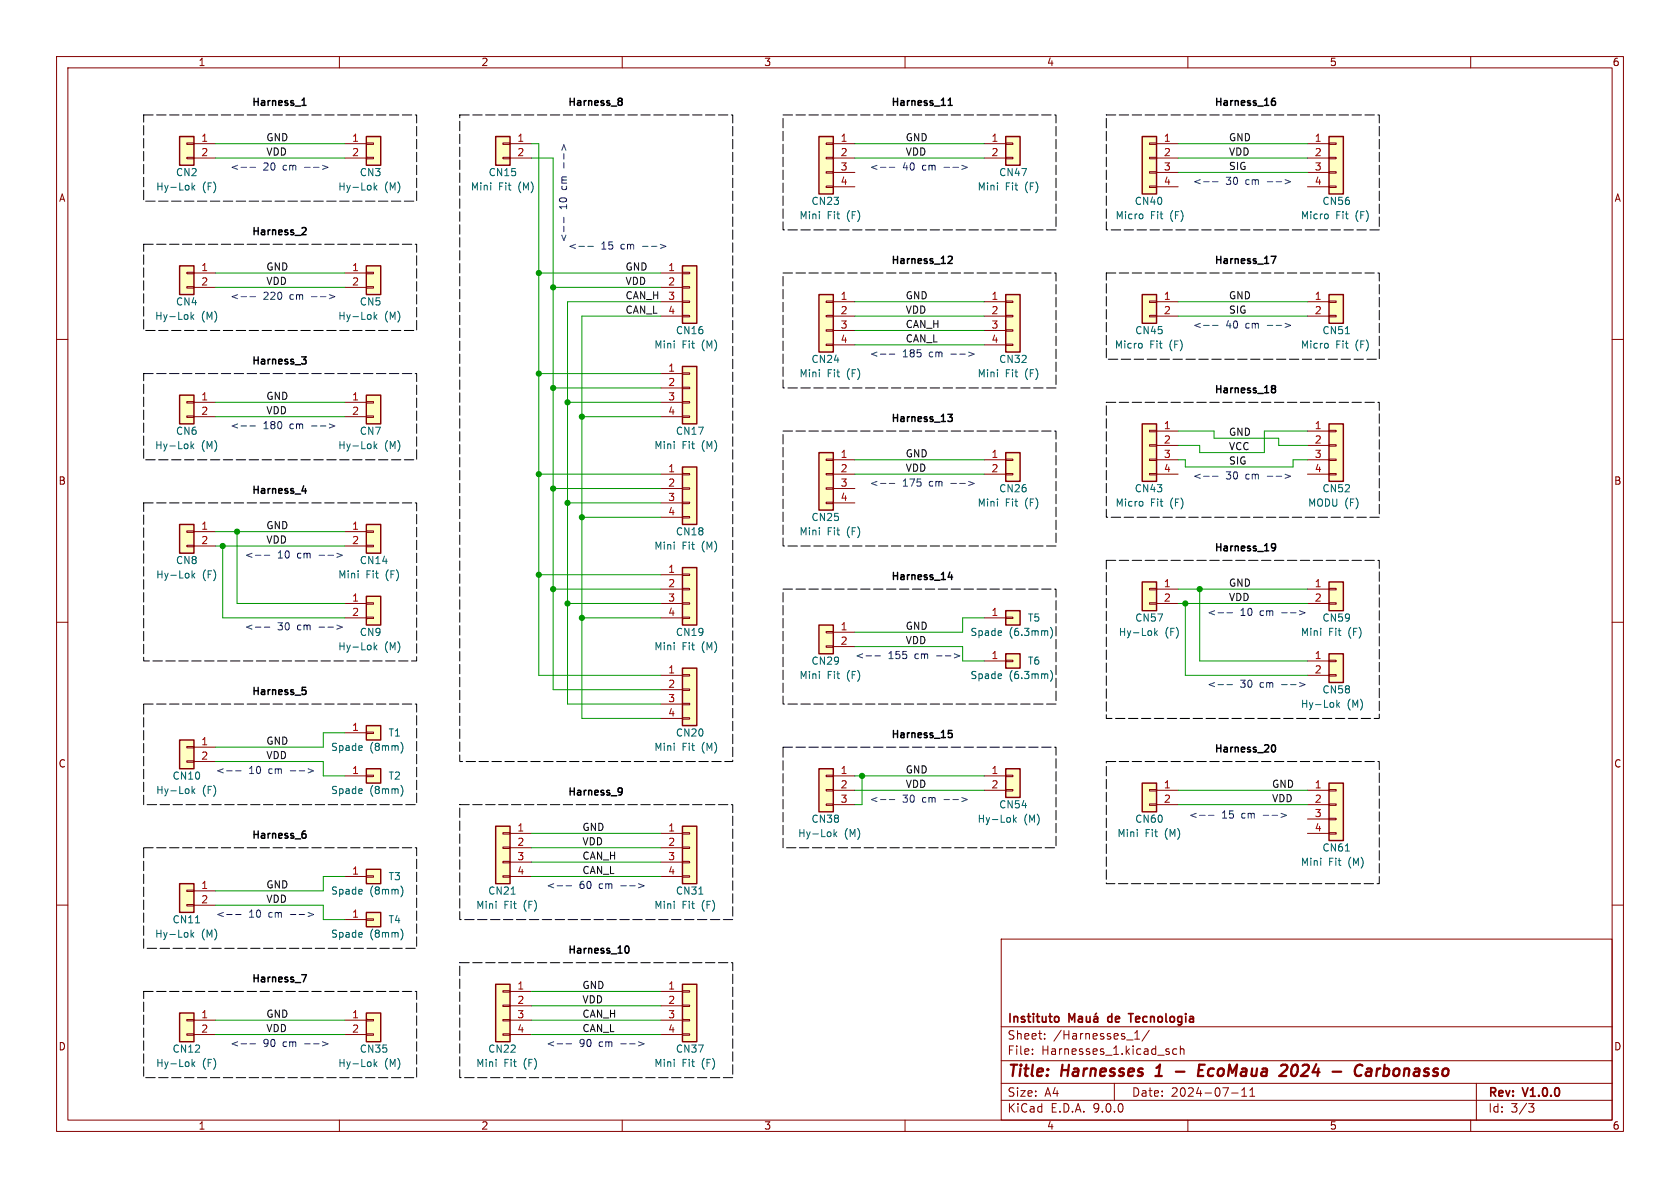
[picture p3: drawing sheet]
<svg xmlns="http://www.w3.org/2000/svg" width="297mm" height="210mm" viewBox="0 0 297 210" stroke-linecap="round" stroke-linejoin="round" font-family="sans-serif">
<g fill="none" stroke="#840000" stroke-width=".18">
<path d="M10 10h277v190h-277zM12 12h273v186h-273zM60 10v2M110 10v2M160 10v2M210 10v2M260 10v2M10 60h2M285 60h2M10 110h2M285 110h2M10 160h2"/>
<path d="M177 166h108v32h-108zM285 160h2M60 198v2M110 198v2M160 198v2M177 194.5h108M177 191.5h108M177 187.5h108M177 181.5h108M182.5 186.3v.1M182.5 185.5v.1M184.7 183.6v.1"/>
<path d="M184.7 182.8v.1M197 191.5v3M200.6 183.7h.9M200.6 182.6l.4-.4v1.5M203.2 182.1l-1.3 2M208 185.5l-.4-.1-.3 .3v.4l.2 .2h.5M208.7 185.5l.2-.1 .3 .1 .1 .9M208.7 184.9v1.5M210 198v2M217.7 193.2h1.2M219.5 193.8h.9M219.5 192.7l.5-.4v1.5"/>
<path d="M221 193.8h.8M221 192.7l.4-.4v1.5M260 198v2M261 191.5v6.5M270.2 195.1h1l-.5 .6 .4 .1 .1 .5-.3 .3h-.4"/>
</g>
<g fill="none" stroke="#840000" stroke-width=".4">
<path d="M204.3 190.2h1.1M204.8 188.5l-.4 .3M207.9 189.4h1.5M211.9 189.2h.7M213 188.2h-1l-.2 2h.9M227.5 188.4l.1 .2-.2 .5M228.9 188.2a1.41 1.41 0 0 0-.4 1.9l.3 .1M235.6 189.4h1.5M240.9 188.4a.8 .8 0 0 0-.9-.1 .8 .8 0 0 0-.5 .8M241.5 190.1l.2 .1 .7-.1M241.6 189l.2-.1 .6 .1-.1 1.2M242.5 189.4l-.9 .1"/>
<path d="M243.5 188.9l-.2 1.3M243.8 188.9l-.4 .4"/>
</g>
<path d="M186.7 179.7l.4 .1 .1 .2-.1 .5-.4 .2M190.7 179.8h.6v.9M192.1 179.7v.9l.4 .1 .2-.2M192.7 179.7v1M193.4 179.8h.6l.1 .9M193.8 179.1l-.2 .2M195.9 179.8v.7M199.5 179.2h.8M199.9 179.2v1.5M189 180.7v-1.5l.5 1.1 .5-1.1v1.5M191.3 180l-.5 .1a.29 .29 0 0 0-.2 .3 .29 .29 0 0 0 .2 .3l.5-.1M194.1 180l-.5 .1a.29 .29 0 0 0-.3 .3 .29 .29 0 0 0 .3 .3l.5-.1" fill="none" stroke="#840000" stroke-width=".3"/>
<path d="M120.6 174h2.6v10.2h-2.6z" fill="#ffffc2"/>
<path d="M120.6 174h2.6v10.2h-2.6z" fill="none" stroke="#840000" stroke-width=".25"/>
<path d="M116.8 175.3h3.8M116.8 177.8h3.8M120.6 175.1h1.3v.3h-1.3zM120.6 177.7h1.3v.2h-1.3zM116.8 180.3h3.8M116.8 182.9h3.8M120.6 180.2h1.3v.3h-1.3zM120.6 182.8h1.3v.2h-1.3z" fill="none" stroke="#840000" stroke-width=".18"/>
<path d="M144.8 110.5h2.5v5.1h-2.5z" fill="#ffffc2"/>
<path d="M144.8 110.5h2.5v5.1h-2.5z" fill="none" stroke="#840000" stroke-width=".25"/>
<path d="M146 111.6h1.3v.3h-1.3zM146 114.2h1.3v.2h-1.3zM147.3 111.8h3.8M147.3 114.3h3.8" fill="none" stroke="#840000" stroke-width=".18"/>
<path d="M64.8 153.7h2.5v2.5h-2.5z" fill="#ffffc2"/>
<path d="M64.8 153.7h2.5v2.5h-2.5z" fill="none" stroke="#840000" stroke-width=".25"/>
<path d="M61 154.9h3.8M64.8 154.8h1.2v.3h-1.2z" fill="none" stroke="#840000" stroke-width=".18"/>
<path d="M70.9 156.7a1.49 1.49 0 0 1 0 1.8" fill="none" stroke="#006464" stroke-width=".18"/>
<path d="M177.8 108h2.5v2.5h-2.5z" fill="#ffffc2"/>
<path d="M177.8 108h2.5v2.5h-2.5z" fill="none" stroke="#840000" stroke-width=".25"/>
<path d="M174 109.2h3.8M177.8 109.1h1.3v.2h-1.3z" fill="none" stroke="#840000" stroke-width=".18"/>
<path d="M185.7 110.9a1.46 1.46 0 0 1 0 1.9" fill="none" stroke="#006464" stroke-width=".18"/>
<path d="M31.7 156.2h2.6v5.1h-2.6z" fill="#ffffc2"/>
<path d="M31.7 156.2h2.6v5.1h-2.6z" fill="none" stroke="#840000" stroke-width=".25"/>
<path d="M33 157.4h1.3v.2h-1.3zM33 159.9h1.3v.2h-1.3zM34.3 157.5h3.8M34.3 160h3.8" fill="none" stroke="#840000" stroke-width=".18"/>
<path d="M33.8 164.4v1.3M33.9 165.2l.4 .5M34.3 164.8l-.5 .5M34.6 163.1h.7" fill="none" stroke="#006464" stroke-width=".18"/>
<path d="M234.9 74.9h2.6v10.2h-2.6z" fill="#ffffc2"/>
<path d="M234.9 74.9h2.6v10.2h-2.6z" fill="none" stroke="#840000" stroke-width=".25"/>
<path d="M231.1 76.2h3.8M231.1 78.7h3.8M234.9 76.1h1.3v.2h-1.3zM234.9 78.6h1.3v.3h-1.3zM231.1 81.3h3.8M231.1 83.8h3.8M234.9 81.2h1.3v.2h-1.3zM234.9 83.7h1.3v.2h-1.3z" fill="none" stroke="#840000" stroke-width=".18"/>
<path d="M201.9 74.9h2.6v10.2h-2.6z" fill="#ffffc2"/>
<path d="M201.9 74.9h2.6v10.2h-2.6z" fill="none" stroke="#840000" stroke-width=".25"/>
<path d="M203.2 76.1h1.3v.2h-1.3zM203.2 78.6h1.3v.3h-1.3zM204.5 76.2h3.8M204.5 78.7h3.8M203.2 81.2h1.3v.2h-1.3zM203.2 83.7h1.3v.2h-1.3zM204.5 81.3h3.8M204.5 83.8h3.8" fill="none" stroke="#840000" stroke-width=".18"/>
<path d="M202 88.8v.6" fill="none" stroke="#006464" stroke-width=".18"/>
<path d="M177.8 115.6h2.5v2.5h-2.5z" fill="#ffffc2"/>
<path d="M177.8 115.6h2.5v2.5h-2.5z" fill="none" stroke="#840000" stroke-width=".25"/>
<path d="M174 116.8h3.8M177.8 116.7h1.3v.3h-1.3z" fill="none" stroke="#840000" stroke-width=".18"/>
<path d="M185.7 118.5a1.46 1.46 0 0 1 0 1.9" fill="none" stroke="#006464" stroke-width=".18"/>
<path d="M87.6 146.1h2.6v10.1h-2.6z" fill="#ffffc2"/>
<path d="M87.6 146.1h2.6v10.1h-2.6z" fill="none" stroke="#840000" stroke-width=".25"/>
<path d="M88.9 147.2h1.3v.2h-1.3zM88.9 149.7h1.3v.3h-1.3zM88.9 152.3h1.3v.2h-1.3zM88.9 154.8h1.3v.3h-1.3zM90.2 147.3h3.8M90.2 149.9h3.8M90.2 152.4h3.8M90.2 154.9h3.8" fill="none" stroke="#840000" stroke-width=".18"/>
<path d="M90.4 158.1h.7" fill="none" stroke="#006464" stroke-width=".18"/>
<path d="M120.6 146.1h2.6v10.1h-2.6z" fill="#ffffc2"/>
<path d="M120.6 146.1h2.6v10.1h-2.6z" fill="none" stroke="#840000" stroke-width=".25"/>
<path d="M116.8 147.3h3.8M116.8 149.9h3.8M116.8 152.4h3.8M116.8 154.9h3.8M120.6 147.2h1.3v.2h-1.3zM120.6 149.7h1.3v.3h-1.3zM120.6 152.3h1.3v.2h-1.3zM120.6 154.8h1.3v.3h-1.3z" fill="none" stroke="#840000" stroke-width=".18"/>
<path d="M123.5 158.1h.8" fill="none" stroke="#006464" stroke-width=".18"/>
<path d="M234.9 102.9h2.6v5.1h-2.6z" fill="#ffffc2"/>
<path d="M234.9 102.9h2.6v5.1h-2.6z" fill="none" stroke="#840000" stroke-width=".25"/>
<path d="M231.1 104.1h3.8M231.1 106.7h3.8M234.9 104h1.3v.3h-1.3zM234.9 106.6h1.3v.2h-1.3z" fill="none" stroke="#840000" stroke-width=".18"/>
<path d="M120.6 82.6h2.6v10.1h-2.6z" fill="#ffffc2"/>
<path d="M120.6 82.6h2.6v10.1h-2.6z" fill="none" stroke="#840000" stroke-width=".25"/>
<path d="M116.8 83.8h3.8M116.8 86.4h3.8M116.8 88.9h3.8M116.8 91.4h3.8M120.6 83.7h1.3v.2h-1.3zM120.6 86.2h1.3v.3h-1.3zM120.6 88.8h1.3v.2h-1.3zM120.6 91.3h1.3v.3h-1.3z" fill="none" stroke="#840000" stroke-width=".18"/>
<path d="M64.8 24.1h2.5v5.1h-2.5z" fill="#ffffc2"/>
<path d="M64.8 24.1h2.5v5.1h-2.5z" fill="none" stroke="#840000" stroke-width=".25"/>
<path d="M61 25.4h3.8M61 27.9h3.8M64.8 25.3h1.2v.2h-1.2zM64.8 27.8h1.2v.3h-1.2z" fill="none" stroke="#840000" stroke-width=".18"/>
<path d="M66.2 32.3v1.3M66.3 33.1l.3 .5M66.6 32.8l-.4 .4" fill="none" stroke="#006464" stroke-width=".18"/>
<path d="M234.9 24.1h2.6v10.2h-2.6z" fill="#ffffc2"/>
<path d="M234.9 24.1h2.6v10.2h-2.6z" fill="none" stroke="#840000" stroke-width=".25"/>
<path d="M231.1 25.4h3.8M231.1 27.9h3.8M231.1 30.5h3.8M231.1 33h3.8M234.9 25.3h1.3v.2h-1.3zM234.9 27.8h1.3v.3h-1.3zM234.9 30.4h1.3v.2h-1.3zM234.9 32.9h1.3v.2h-1.3z" fill="none" stroke="#840000" stroke-width=".18"/>
<path d="M234.8 38v.6" fill="none" stroke="#006464" stroke-width=".18"/>
<path d="M120.6 118.1h2.6v10.2h-2.6z" fill="#ffffc2"/>
<path d="M120.6 118.1h2.6v10.2h-2.6z" fill="none" stroke="#840000" stroke-width=".25"/>
<path d="M116.8 119.4h3.8M120.6 119.3h1.3v.2h-1.3zM116.8 121.9h3.8M116.8 124.5h3.8M116.8 127h3.8M120.6 121.8h1.3v.2h-1.3zM120.6 124.3h1.3v.3h-1.3zM120.6 126.9h1.3v.2h-1.3z" fill="none" stroke="#840000" stroke-width=".18"/>
<path d="M64.8 69.9h2.5v5h-2.5z" fill="#ffffc2"/>
<path d="M64.8 69.9h2.5v5h-2.5z" fill="none" stroke="#840000" stroke-width=".25"/>
<path d="M61 71.1h3.8M61 73.7h3.8M64.8 71h1.2v.2h-1.2zM64.8 73.5h1.2v.3h-1.2z" fill="none" stroke="#840000" stroke-width=".18"/>
<path d="M66.2 78v1.3M66.3 78.8l.3 .5M66.6 78.5l-.4 .5" fill="none" stroke="#006464" stroke-width=".18"/>
<path d="M64.8 105.4h2.5v5.1h-2.5z" fill="#ffffc2"/>
<path d="M64.8 105.4h2.5v5.1h-2.5z" fill="none" stroke="#840000" stroke-width=".25"/>
<path d="M61 106.7h3.8M61 109.2h3.8M64.8 106.6h1.2v.2h-1.2zM64.8 109.1h1.2v.2h-1.2z" fill="none" stroke="#840000" stroke-width=".18"/>
<path d="M66.2 113.6v1.3M66.3 114.4l.3 .5M66.6 114l-.4 .5" fill="none" stroke="#006464" stroke-width=".18"/>
<path d="M64.8 92.7h2.5v5.1h-2.5z" fill="#ffffc2"/>
<path d="M64.8 92.7h2.5v5.1h-2.5z" fill="none" stroke="#840000" stroke-width=".25"/>
<path d="M61 94h3.8M61 96.5h3.8M64.8 93.9h1.2v.2h-1.2zM64.8 96.4h1.2v.2h-1.2z" fill="none" stroke="#840000" stroke-width=".18"/>
<path d="M177.8 80h2.5v5.1h-2.5z" fill="#ffffc2"/>
<path d="M177.8 80h2.5v5.1h-2.5z" fill="none" stroke="#840000" stroke-width=".25"/>
<path d="M174 81.3h3.8M174 83.8h3.8M177.8 81.2h1.3v.2h-1.3zM177.8 83.7h1.3v.2h-1.3z" fill="none" stroke="#840000" stroke-width=".18"/>
<path d="M177.8 135.9h2.5v5.1h-2.5z" fill="#ffffc2"/>
<path d="M177.8 135.9h2.5v5.1h-2.5z" fill="none" stroke="#840000" stroke-width=".25"/>
<path d="M174 137.2h3.8M174 139.7h3.8M177.8 137h1.3v.3h-1.3zM177.8 139.6h1.3v.2h-1.3z" fill="none" stroke="#840000" stroke-width=".18"/>
<path d="M179.2 144.1v1.3M179.3 144.9l.4 .5M179.7 144.5l-.5 .5" fill="none" stroke="#006464" stroke-width=".18"/>
<path d="M64.8 161.3h2.5v2.5h-2.5z" fill="#ffffc2"/>
<path d="M64.8 161.3h2.5v2.5h-2.5z" fill="none" stroke="#840000" stroke-width=".25"/>
<path d="M61 162.6h3.8M64.8 162.4h1.2v.3h-1.2z" fill="none" stroke="#840000" stroke-width=".18"/>
<path d="M70.9 164.3a1.49 1.49 0 0 1 0 1.8" fill="none" stroke="#006464" stroke-width=".18"/>
<path d="M64.8 47h2.5v5.1h-2.5z" fill="#ffffc2"/>
<path d="M64.8 47h2.5v5.1h-2.5z" fill="none" stroke="#840000" stroke-width=".25"/>
<path d="M61 48.3h3.8M61 50.8h3.8M64.8 48.1h1.2v.3h-1.2zM64.8 50.7h1.2v.2h-1.2z" fill="none" stroke="#840000" stroke-width=".18"/>
<path d="M66.2 55.2v1.3M66.3 56l.3 .5M66.6 55.6l-.4 .5" fill="none" stroke="#006464" stroke-width=".18"/>
<path d="M31.7 47h2.6v5.1h-2.6z" fill="#ffffc2"/>
<path d="M31.7 47h2.6v5.1h-2.6z" fill="none" stroke="#840000" stroke-width=".25"/>
<path d="M33 48.1h1.3v.3h-1.3zM33 50.7h1.3v.2h-1.3zM34.3 48.3h3.8M34.3 50.8h3.8" fill="none" stroke="#840000" stroke-width=".18"/>
<path d="M33.8 55.2v1.3M33.9 56l.4 .5M34.3 55.6l-.5 .5" fill="none" stroke="#006464" stroke-width=".18"/>
<path d="M31.7 24.1h2.6v5.1h-2.6z" fill="#ffffc2"/>
<path d="M31.7 24.1h2.6v5.1h-2.6z" fill="none" stroke="#840000" stroke-width=".25"/>
<path d="M33 25.3h1.3v.2h-1.3zM33 27.8h1.3v.3h-1.3zM34.3 25.4h3.8M34.3 27.9h3.8" fill="none" stroke="#840000" stroke-width=".18"/>
<path d="M34 32.3v1.3M34.1 33.1l.3 .5M34.4 32.8l-.4 .4" fill="none" stroke="#006464" stroke-width=".18"/>
<path d="M31.7 92.7h2.6v5.1h-2.6z" fill="#ffffc2"/>
<path d="M31.7 92.7h2.6v5.1h-2.6z" fill="none" stroke="#840000" stroke-width=".25"/>
<path d="M33 93.9h1.3v.2h-1.3zM33 96.4h1.3v.2h-1.3zM34.3 94h3.8M34.3 96.5h3.8" fill="none" stroke="#840000" stroke-width=".18"/>
<path d="M34 100.9v1.3M34.1 101.7l.3 .5M34.4 101.3l-.4 .5" fill="none" stroke="#006464" stroke-width=".18"/>
<path d="M144.8 135.9h2.5v7.6h-2.5z" fill="#ffffc2"/>
<path d="M144.8 135.9h2.5v7.6h-2.5z" fill="none" stroke="#840000" stroke-width=".25"/>
<path d="M146 137h1.3v.3h-1.3zM146 139.6h1.3v.2h-1.3zM147.3 137.2h3.8M147.3 139.7h3.8M146 142.1h1.3v.3h-1.3zM147.3 142.2h3.8" fill="none" stroke="#840000" stroke-width=".18"/>
<path d="M147.5 146.6v1.3M147.6 147.4l.3 .5M147.9 147.1l-.4 .4" fill="none" stroke="#006464" stroke-width=".18"/>
<path d="M120.6 100.3h2.6v10.2h-2.6z" fill="#ffffc2"/>
<path d="M120.6 100.3h2.6v10.2h-2.6z" fill="none" stroke="#840000" stroke-width=".25"/>
<path d="M116.8 101.6h3.8M116.8 104.1h3.8M116.8 106.7h3.8M116.8 109.2h3.8M120.6 101.5h1.3v.2h-1.3zM120.6 104h1.3v.3h-1.3zM120.6 106.6h1.3v.2h-1.3zM120.6 109.1h1.3v.2h-1.3z" fill="none" stroke="#840000" stroke-width=".18"/>
<path d="M31.7 130.8h2.6v5.1h-2.6z" fill="#ffffc2"/>
<path d="M31.7 130.8h2.6v5.1h-2.6z" fill="none" stroke="#840000" stroke-width=".25"/>
<path d="M33 132h1.3v.2h-1.3zM33 134.5h1.3v.2h-1.3zM34.3 132.1h3.8M34.3 134.6h3.8" fill="none" stroke="#840000" stroke-width=".18"/>
<path d="M34 139v1.3M34.1 139.8l.3 .5M34.4 139.4l-.4 .5" fill="none" stroke="#006464" stroke-width=".18"/>
<path d="M31.7 69.9h2.6v5h-2.6z" fill="#ffffc2"/>
<path d="M31.7 69.9h2.6v5h-2.6z" fill="none" stroke="#840000" stroke-width=".25"/>
<path d="M33 71h1.3v.2h-1.3zM33 73.5h1.3v.3h-1.3zM34.3 71.1h3.8M34.3 73.7h3.8" fill="none" stroke="#840000" stroke-width=".18"/>
<path d="M33.8 78v1.3M33.9 78.8l.4 .5M34.3 78.5l-.5 .5" fill="none" stroke="#006464" stroke-width=".18"/>
<path d="M201.9 102.9h2.6v5.1h-2.6z" fill="#ffffc2"/>
<path d="M201.9 102.9h2.6v5.1h-2.6z" fill="none" stroke="#840000" stroke-width=".25"/>
<path d="M203.2 104h1.3v.3h-1.3zM203.2 106.6h1.3v.2h-1.3zM204.5 104.1h3.8M204.5 106.7h3.8" fill="none" stroke="#840000" stroke-width=".18"/>
<path d="M204.1 111.1v1.2M204.3 111.9l.3 .4M204.6 111.5l-.5 .5" fill="none" stroke="#006464" stroke-width=".18"/>
<path d="M64.8 135.9h2.5v2.5h-2.5z" fill="#ffffc2"/>
<path d="M64.8 135.9h2.5v2.5h-2.5z" fill="none" stroke="#840000" stroke-width=".25"/>
<path d="M61 137.2h3.8M64.8 137h1.2v.3h-1.2z" fill="none" stroke="#840000" stroke-width=".18"/>
<path d="M70.9 138.9a1.49 1.49 0 0 1 0 1.8" fill="none" stroke="#006464" stroke-width=".18"/>
<path d="M120.6 64.8h2.6v10.1h-2.6z" fill="#ffffc2"/>
<path d="M120.6 64.8h2.6v10.1h-2.6z" fill="none" stroke="#840000" stroke-width=".25"/>
<path d="M116.8 66h3.8M116.8 68.6h3.8M116.8 71.1h3.8M116.8 73.7h3.8M120.6 65.9h1.3v.3h-1.3zM120.6 68.5h1.3v.2h-1.3zM120.6 71h1.3v.2h-1.3zM120.6 73.5h1.3v.3h-1.3z" fill="none" stroke="#840000" stroke-width=".18"/>
<path d="M64.8 128.3h2.5v2.5h-2.5z" fill="#ffffc2"/>
<path d="M64.8 128.3h2.5v2.5h-2.5z" fill="none" stroke="#840000" stroke-width=".25"/>
<path d="M61 129.5h3.8M64.8 129.4h1.2v.3h-1.2z" fill="none" stroke="#840000" stroke-width=".18"/>
<path d="M70.9 131.3a1.49 1.49 0 0 1 0 1.8" fill="none" stroke="#006464" stroke-width=".18"/>
<path d="M201.9 138.4h2.6v5.1h-2.6z" fill="#ffffc2"/>
<path d="M201.9 138.4h2.6v5.1h-2.6z" fill="none" stroke="#840000" stroke-width=".25"/>
<path d="M203.2 139.6h1.3v.2h-1.3zM204.5 139.7h3.8M203.2 142.1h1.3v.3h-1.3zM204.5 142.2h3.8" fill="none" stroke="#840000" stroke-width=".18"/>
<path d="M64.8 179.1h2.5v5.1h-2.5z" fill="#ffffc2"/>
<path d="M64.8 179.1h2.5v5.1h-2.5z" fill="none" stroke="#840000" stroke-width=".25"/>
<path d="M61 180.3h3.8M61 182.9h3.8M64.8 180.2h1.2v.3h-1.2zM64.8 182.8h1.2v.2h-1.2z" fill="none" stroke="#840000" stroke-width=".18"/>
<path d="M66.2 187.3v1.2M66.3 188.1l.3 .4M66.6 187.7l-.4 .5" fill="none" stroke="#006464" stroke-width=".18"/>
<path d="M31.7 179.1h2.6v5.1h-2.6z" fill="#ffffc2"/>
<path d="M31.7 179.1h2.6v5.1h-2.6z" fill="none" stroke="#840000" stroke-width=".25"/>
<path d="M33 180.2h1.3v.3h-1.3zM33 182.8h1.3v.2h-1.3zM34.3 180.3h3.8M34.3 182.9h3.8" fill="none" stroke="#840000" stroke-width=".18"/>
<path d="M34 187.3v1.2M34.1 188.1l.3 .4M34.4 187.7l-.4 .5" fill="none" stroke="#006464" stroke-width=".18"/>
<path d="M234.9 115.6h2.6v5.1h-2.6z" fill="#ffffc2"/>
<path d="M234.9 115.6h2.6v5.1h-2.6z" fill="none" stroke="#840000" stroke-width=".25"/>
<path d="M231.1 116.8h3.8M231.1 119.4h3.8M234.9 116.7h1.3v.3h-1.3zM234.9 119.3h1.3v.2h-1.3z" fill="none" stroke="#840000" stroke-width=".18"/>
<path d="M236.3 123.8v1.2M236.5 124.6l.3 .4M236.8 124.2l-.5 .5" fill="none" stroke="#006464" stroke-width=".18"/>
<path d="M87.6 24.1h2.6v5.1h-2.6z" fill="#ffffc2"/>
<path d="M87.6 24.1h2.6v5.1h-2.6z" fill="none" stroke="#840000" stroke-width=".25"/>
<path d="M88.9 25.3h1.3v.2h-1.3zM88.9 27.8h1.3v.3h-1.3zM90.2 25.4h3.8M90.2 27.9h3.8" fill="none" stroke="#840000" stroke-width=".18"/>
<path d="M234.9 138.4h2.6v10.2h-2.6z" fill="#ffffc2"/>
<path d="M234.9 138.4h2.6v10.2h-2.6z" fill="none" stroke="#840000" stroke-width=".25"/>
<path d="M231.1 139.7h3.8M234.9 139.6h1.3v.2h-1.3zM231.1 142.2h3.8M231.1 144.8h3.8M231.1 147.3h3.8M234.9 142.1h1.3v.3h-1.3zM234.9 144.7h1.3v.2h-1.3zM234.9 147.2h1.3v.2h-1.3z" fill="none" stroke="#840000" stroke-width=".18"/>
<path d="M237.8 150.4h.8" fill="none" stroke="#006464" stroke-width=".18"/>
<path d="M120.6 47h2.6v10.2h-2.6z" fill="#ffffc2"/>
<path d="M120.6 47h2.6v10.2h-2.6z" fill="none" stroke="#840000" stroke-width=".25"/>
<path d="M116.8 48.3h3.8M116.8 50.8h3.8M116.8 53.3h3.8M116.8 55.9h3.8M120.6 48.1h1.3v.3h-1.3zM120.6 50.7h1.3v.2h-1.3zM120.6 53.2h1.3v.3h-1.3zM120.6 55.8h1.3v.2h-1.3z" fill="none" stroke="#840000" stroke-width=".18"/>
<path d="M177.8 24.1h2.5v5.1h-2.5z" fill="#ffffc2"/>
<path d="M177.8 24.1h2.5v5.1h-2.5z" fill="none" stroke="#840000" stroke-width=".25"/>
<path d="M174 25.4h3.8M174 27.9h3.8M177.8 25.3h1.3v.2h-1.3zM177.8 27.8h1.3v.3h-1.3z" fill="none" stroke="#840000" stroke-width=".18"/>
<path d="M87.6 174h2.6v10.2h-2.6z" fill="#ffffc2"/>
<path d="M87.6 174h2.6v10.2h-2.6z" fill="none" stroke="#840000" stroke-width=".25"/>
<path d="M88.9 175.1h1.3v.3h-1.3zM88.9 177.7h1.3v.2h-1.3zM90.2 175.3h3.8M90.2 177.8h3.8M88.9 180.2h1.3v.3h-1.3zM88.9 182.8h1.3v.2h-1.3zM90.2 180.3h3.8M90.2 182.9h3.8" fill="none" stroke="#840000" stroke-width=".18"/>
<path d="M234.9 52.1h2.6v5.1h-2.6z" fill="#ffffc2"/>
<path d="M234.9 52.1h2.6v5.1h-2.6z" fill="none" stroke="#840000" stroke-width=".25"/>
<path d="M231.1 53.3h3.8M231.1 55.9h3.8M234.9 53.2h1.3v.3h-1.3zM234.9 55.8h1.3v.2h-1.3z" fill="none" stroke="#840000" stroke-width=".18"/>
<path d="M237.8 59h.8M234.8 60.8v.6" fill="none" stroke="#006464" stroke-width=".18"/>
<path d="M201.9 52.1h2.6v5.1h-2.6z" fill="#ffffc2"/>
<path d="M201.9 52.1h2.6v5.1h-2.6z" fill="none" stroke="#840000" stroke-width=".25"/>
<path d="M203.2 53.2h1.3v.3h-1.3zM203.2 55.8h1.3v.2h-1.3zM204.5 53.3h3.8M204.5 55.9h3.8" fill="none" stroke="#840000" stroke-width=".18"/>
<path d="M201.9 60.8v.6" fill="none" stroke="#006464" stroke-width=".18"/>
<path d="M144.8 52.1h2.5v10.1h-2.5z" fill="#ffffc2"/>
<path d="M144.8 52.1h2.5v10.1h-2.5z" fill="none" stroke="#840000" stroke-width=".25"/>
<path d="M146 53.2h1.3v.3h-1.3zM146 55.8h1.3v.2h-1.3zM146 58.3h1.3v.2h-1.3zM147.3 53.3h3.8M147.3 55.9h3.8M147.3 58.4h3.8M146 60.8h1.3v.3h-1.3zM147.3 61h3.8" fill="none" stroke="#840000" stroke-width=".18"/>
<path d="M177.8 52.1h2.5v10.1h-2.5z" fill="#ffffc2"/>
<path d="M177.8 52.1h2.5v10.1h-2.5z" fill="none" stroke="#840000" stroke-width=".25"/>
<path d="M174 53.3h3.8M174 55.9h3.8M174 58.4h3.8M177.8 53.2h1.3v.3h-1.3zM177.8 55.8h1.3v.2h-1.3zM177.8 58.3h1.3v.2h-1.3zM174 61h3.8M177.8 60.8h1.3v.3h-1.3z" fill="none" stroke="#840000" stroke-width=".18"/>
<path d="M144.8 80h2.5v10.2h-2.5z" fill="#ffffc2"/>
<path d="M144.8 80h2.5v10.2h-2.5z" fill="none" stroke="#840000" stroke-width=".25"/>
<path d="M146 81.2h1.3v.2h-1.3zM146 83.7h1.3v.2h-1.3zM146 86.2h1.3v.3h-1.3zM146 88.8h1.3v.2h-1.3zM147.3 81.3h3.8M147.3 83.8h3.8M147.3 86.4h3.8M147.3 88.9h3.8" fill="none" stroke="#840000" stroke-width=".18"/>
<path d="M144.8 24.1h2.5v10.2h-2.5z" fill="#ffffc2"/>
<path d="M144.8 24.1h2.5v10.2h-2.5z" fill="none" stroke="#840000" stroke-width=".25"/>
<path d="M146 25.3h1.3v.2h-1.3zM146 27.8h1.3v.3h-1.3zM146 30.4h1.3v.2h-1.3zM146 32.9h1.3v.2h-1.3zM147.3 25.4h3.8M147.3 27.9h3.8M147.3 30.5h3.8M147.3 33h3.8" fill="none" stroke="#840000" stroke-width=".18"/>
<path d="M201.9 24.1h2.6v10.2h-2.6z" fill="#ffffc2"/>
<path d="M201.9 24.1h2.6v10.2h-2.6z" fill="none" stroke="#840000" stroke-width=".25"/>
<path d="M203.2 25.3h1.3v.2h-1.3zM203.2 27.8h1.3v.3h-1.3zM203.2 30.4h1.3v.2h-1.3zM203.2 32.9h1.3v.2h-1.3zM204.5 25.4h3.8M204.5 27.9h3.8M204.5 30.5h3.8M204.5 33h3.8" fill="none" stroke="#840000" stroke-width=".18"/>
<path d="M202 38v.6" fill="none" stroke="#006464" stroke-width=".18"/>
<g fill="none" stroke="#009600" stroke-width=".18">
<path d="M38.1 25.4h22.9M38.1 27.9h22.9M94 27.9h3.8v94h19M94 25.4h1.2v94h21.6M151.1 25.4h22.9M151.1 27.9h22.9M208.3 25.4h22.8M208.3 27.9h22.8M208.3 30.5h22.8M38.1 50.8h22.9M38.1 48.3h22.9M95.2 48.3h21.6"/>
<path d="M97.8 50.8h19M116.8 55.9h-13.9v71.1h13.9M116.8 53.3h-16.5v71.2h16.5M151.1 55.9h22.9M151.1 53.3h22.9M151.1 58.4h22.9M208.3 55.9h22.8M208.3 53.3h22.8M38.1 73.7h22.9M38.1 71.1h22.9M95.2 66h21.6M97.8 68.6h19"/>
<path d="M100.3 71.1h16.5M102.9 73.7h13.9M151.1 61h22.9M208.3 76.2h6.3v1.3h11.5v1.2h5M231.1 76.2h-7.6v3.8h-11.4v-1.3h-3.8M38.1 96.5h22.9M38.1 94h22.9M39.4 96.5v12.7h21.6M41.9 94v12.7h19.1M95.2 83.8h21.6M97.8 86.4h19M100.3 88.9h16.5"/>
<path d="M102.9 91.4h13.9M151.1 83.8h22.9M151.1 81.3h22.9M208.3 81.3h1.2v1.3h19.1v-1.3h2.5M95.2 101.6h21.6M97.8 104.1h19M100.3 106.7h16.5M102.9 109.2h13.9M151.1 114.3h19.1v2.5h3.8M174 109.2h-3.8v2.6h-19.1M208.3 106.7h22.8M208.3 104.1h22.8"/>
<path d="M209.5 106.7v12.7h21.6M212.1 104.1v12.7h19M38.1 134.6h19v2.6h3.9M61 129.5h-3.9v2.6h-19M151.1 137.2h22.9M151.1 139.7h22.9M152.4 137.2v5h-1.3M208.3 139.7h22.8M61 154.9h-3.9v2.6h-19M94 154.9h22.8M94 147.3h22.8M94 149.9h22.8"/>
<path d="M94 152.4h22.8M208.3 142.2h22.8M38.1 160h19v2.6h3.9M94 175.3h22.8M94 177.8h22.8M38.1 180.3h22.9M38.1 182.9h22.9M94 180.3h22.8M94 182.9h22.8"/>
</g>
<g fill="none" stroke="#0000c2" stroke-width=".18">
<path d="M42.6 29.6h1M44.2 29.6h1M57 29.2l1 .4-1 .3M99.3 26.6l.4-1 .3 1M99.7 38.4v1M99.7 40v1M155.6 29.6h1M157.2 29.6h1M170 29.2l1 .4-1 .3M212.8 32.1h1M214.4 32.1h.9M227.2 31.8l1 .3-1 .4"/>
<path d="M42.6 52.4h1M44.2 52.4h1M58.2 52.1l1 .3-1 .4M102.3 43.6h1M103.9 43.6h1M116.7 43.2l1 .4-1 .3M212.8 57.5h1M214.4 57.5h.9M227.2 57.2l1 .3-1 .4M42.6 75.3h1M44.2 75.3h1M58.2 74.9l1 .4-1 .4"/>
<path d="M155.6 62.6h1M157.2 62.6h1M171.2 62.2l1 .4-1 .4M45.2 98.2h.9M46.7 98.2h1M59.5 97.8l1 .4-1 .3M155.6 85.5h1M157.2 85.5h1M171.2 85.1l1 .4-1 .3M212.8 84.2h1M214.4 84.2h.9M227.2 83.8l1 .4-1 .4"/>
<path d="M45.2 110.9h.9M46.7 110.9h1M59.5 110.5l1 .4-1 .3M153.1 115.9h1M154.7 115.9h.9M168.7 115.6l1 .3-1 .4M215.3 108.3h1M216.9 108.3h1M229.7 108l1 .3-1 .4M40.1 136.3h.9M41.6 136.3h1M54.5 135.9l.9 .4-.9 .3"/>
<path d="M215.3 121h1M216.9 121h1M229.7 120.7l1 .3-1 .4M98.5 156.6h1M100.1 156.6h.9M112.9 156.2l1 .4-1 .3M155.6 141.3h1M157.2 141.3h1M170 141l1 .3-1 .4M212.1 144.1h.9M213.6 144.1h1M226.5 143.8l.9 .3-.9 .4"/>
<path d="M40.1 161.7h.9M41.6 161.7h1M54.5 161.3l.9 .4-.9 .3M42.6 184.5h1M44.2 184.5h1M57 184.2l1 .3-1 .4M98.5 184.5h1M100.1 184.5h.9M112.9 184.2l1 .3-1 .4"/>
</g>
<g fill="none" stroke="#000" stroke-width=".25">
<path d="M53.4 18.6h.7M53.6 17.5l.1-.1v1.2M109.7 17.4l.3 .2-.3 .3 .3 .2v.3l-.3 .2M167.6 18.6h.8M167.6 17.7l.4-.3v1.2M225 17.8h.3l.2 .3-.1 .4-.4 .1M225.4 17.4h-.4M53.9 40.2l.2 .3v.3l-.8 .7h.8M167.8 45.3l.4 .1 .2 .3-.8 .9h.8M224.7 45.3h.9l-.6 1.3M53.3 63.1h.8l-.4 .5M53.9 63.6l.2 .2v.3l-.2 .3"/>
<path d="M167.6 73.2h.8l-.5 .5 .4 .1 .1 .5-.3 .2h-.4M225 68.2h.3l.2 .2-.2 .3M225 68.7h.3M225.3 68.7l.2 .2v.3l-.1 .2h-.4M53.4 86.8h.8M54 86.4v.8M225 96.1l.4 .1a.84 .84 0 0 1-.3 1.2h-.2M225.5 96.6l-.2 .3h-.3M167.6 102h.8M168.2 101.6v.9M53.4 121.5h.7M53.9 122l.2 .2v.3l-.2 .3"/>
<path d="M109.7 139.3l.2 .1a1.07 1.07 0 0 1-.1 1M110 139.8l-.3 .3M167.7 129.1h.6M167.8 129.6h.3l.3 .2-.1 .5-.5 .1M225.1 131.7a.68 .68 0 0 1 .4 .6 .68 .68 0 0 1-.4 .6M53.7 146.9h.3M53.9 147.4l.2 .2v.3l-.2 .3M53.3 172.3h.9l-.6 1.3M110.8 167.2a.68 .68 0 0 1 .4 .7 .68 .68 0 0 1-.4 .6"/>
</g>
<g fill="none" stroke="#000" stroke-width=".18" stroke-dasharray="1.7 .6">
<path d="M25.4 20.3h48.3v15.3h-48.3zM81.3 20.3h48.2v114.3h-48.2zM138.4 20.3h48.3v20.3h-48.3zM195.6 20.3h48.2v20.3h-48.2zM25.4 43.2h48.3v15.2h-48.3zM138.4 48.3h48.3v20.3h-48.3zM195.6 48.3h48.2v15.2h-48.2zM25.4 66h48.3v15.3h-48.3zM138.4 76.2h48.3v20.3h-48.3zM195.6 71.1h48.2v20.3h-48.2zM25.4 88.9h48.3v27.9h-48.3zM195.6 99.1h48.2v27.9h-48.2z"/>
<path d="M138.4 104.1h48.3v20.4h-48.3zM25.4 124.5h48.3v17.7h-48.3zM138.4 132.1h48.3v17.8h-48.3zM195.6 134.6h48.2v21.6h-48.2zM25.4 149.9h48.3v17.7h-48.3zM81.3 142.2h48.2v20.4h-48.2zM25.4 175.3h48.3v15.2h-48.3zM81.3 170.2h48.2v20.3h-48.2z"/>
</g>
<g fill="#009600" stroke="#009600" stroke-width=".18">
<circle cx="41.9" cy="94" r=".46"/>
<circle cx="95.2" cy="66" r=".46"/>
<circle cx="97.8" cy="68.6" r=".46"/>
<circle cx="97.8" cy="50.8" r=".46"/>
<circle cx="95.2" cy="48.3" r=".46"/>
<circle cx="100.3" cy="71.1" r=".46"/>
<circle cx="102.9" cy="73.7" r=".46"/>
<circle cx="152.4" cy="137.2" r=".46"/>
<circle cx="100.3" cy="106.7" r=".46"/>
<circle cx="95.2" cy="101.6" r=".46"/>
<circle cx="97.8" cy="104.1" r=".46"/>
<circle cx="39.4" cy="96.5" r=".46"/>
<circle cx="209.5" cy="106.7" r=".46"/>
<circle cx="212.1" cy="104.1" r=".46"/>
<circle cx="95.2" cy="83.8" r=".46"/>
<circle cx="97.8" cy="86.4" r=".46"/>
<circle cx="102.9" cy="91.4" r=".46"/>
<circle cx="100.3" cy="88.9" r=".46"/>
<circle cx="102.9" cy="109.2" r=".46"/>
</g>
<g font-size="2.8" fill="#840000">
<text x="178" y="190.9">Title:</text>
<text x="187.7" y="190.9">Harnesses</text>
<text x="205.2" y="190.9">1</text>
<text x="214.2" y="190.9">EcoMaua</text>
<text x="229.6" y="190.9">2024</text>
<text x="239.6" y="190.9">-</text>
<text x="244.4" y="190.9">Carbonasso</text>
</g>
<g font-size="2.1" fill="#840000">
<text x="178" y="184">Sheet:</text>
<text x="178" y="181.2">Instituto</text>
<text x="186.2" y="184">/Harnesses_1/</text>
<text x="196.6" y="181.2">de</text>
<text x="200.9" y="181.2">Tecnologia</text>
<text x="178" y="186.7">File:</text>
<text x="184.1" y="186.7">Harnesses_1.kicad_sch</text>
<text x="178" y="196.9">KiCad</text>
<text x="178" y="194.1">Size:</text>
<text x="184.7" y="194.1">A4</text>
<text x="185.7" y="196.9">E.D.A.</text>
<text x="193.3" y="196.9">9.0.0</text>
<text x="200" y="194.1">Date:</text>
<text x="207" y="194.1">2024-07-11</text>
<text x="263" y="194.3">Rev:</text>
<text x="263" y="196.9">Id:</text>
<text x="267.1" y="196.9">3/3</text>
<text x="269.4" y="194.3">V1.0.0</text>
</g>
<g font-size="1.8" fill="#840000">
<text x="35" y="11.9">1</text>
<text x="85" y="11.9">2</text>
<text x="135" y="11.9">3</text>
<text x="185" y="11.9">4</text>
<text x="235" y="11.9">5</text>
<text x="285" y="11.9">6</text>
<text x="10.3" y="35.9">A</text>
<text x="285.3" y="35.9">A</text>
<text x="10.3" y="85.9">B</text>
<text x="285.3" y="85.9">B</text>
<text x="10.3" y="135.9">C</text>
<text x="285.3" y="135.9">C</text>
<text x="10.3" y="185.9">D</text>
<text x="285.3" y="185.9">D</text>
<text x="35" y="199.9">1</text>
<text x="85" y="199.9">2</text>
<text x="135" y="199.9">3</text>
<text x="185" y="199.9">4</text>
<text x="235" y="199.9">5</text>
<text x="285" y="199.9">6</text>
</g>
<g font-size="1.8">
<text x="44.4" y="18.8">Harness_1</text>
<text x="100.3" y="18.8">Harness_8</text>
<text x="157.5" y="18.8">Harness_11</text>
<text x="214.6" y="18.8">Harness_16</text>
<text x="44.4" y="41.7">Harness_2</text>
<text x="157.5" y="46.7">Harness_12</text>
<text x="214.6" y="46.7">Harness_17</text>
<text x="44.4" y="64.5">Harness_3</text>
<text x="214.6" y="69.6">Harness_18</text>
<text x="157.5" y="74.7">Harness_13</text>
<text x="44.4" y="87.4">Harness_4</text>
<text x="214.6" y="97.5">Harness_19</text>
<text x="157.5" y="102.6">Harness_14</text>
<text x="44.4" y="122.9">Harness_5</text>
<text x="157.5" y="130.6">Harness_15</text>
<text x="214.6" y="133.1">Harness_20</text>
<text x="100.3" y="140.7">Harness_9</text>
<text x="44.4" y="148.3">Harness_6</text>
<text x="44.4" y="173.7">Harness_7</text>
<text x="100.3" y="168.7">Harness_10</text>
</g>
<g font-size="1.8" fill="#a90000">
<text x="35.5" y="25.1">1</text>
<text x="35.5" y="27.7">2</text>
<text x="62.2" y="25.1">1</text>
<text x="62.2" y="27.7">2</text>
<text x="91.4" y="25.1">1</text>
<text x="91.4" y="27.7">2</text>
<text x="148.5" y="25.1">1</text>
<text x="148.5" y="27.7">2</text>
<text x="175.2" y="25.1">1</text>
<text x="175.2" y="27.7">2</text>
<text x="205.7" y="25.1">1</text>
<text x="205.7" y="27.7">2</text>
<text x="232.3" y="25.1">1</text>
<text x="232.3" y="27.7">2</text>
<text x="148.5" y="30.2">3</text>
<text x="148.5" y="32.8">4</text>
<text x="205.7" y="30.2">3</text>
<text x="205.7" y="32.8">4</text>
<text x="232.3" y="30.2">3</text>
<text x="232.3" y="32.8">4</text>
<text x="35.5" y="48">1</text>
<text x="35.5" y="50.5">2</text>
<text x="62.2" y="48">1</text>
<text x="62.2" y="50.5">2</text>
<text x="118" y="48">1</text>
<text x="118" y="50.5">2</text>
<text x="118" y="53.1">3</text>
<text x="148.5" y="53.1">1</text>
<text x="175.2" y="53.1">1</text>
<text x="205.7" y="53.1">1</text>
<text x="232.3" y="53.1">1</text>
<text x="118" y="55.6">4</text>
<text x="148.5" y="55.6">2</text>
<text x="148.5" y="58.2">3</text>
<text x="175.2" y="55.6">2</text>
<text x="175.2" y="58.2">3</text>
<text x="205.7" y="55.6">2</text>
<text x="232.3" y="55.6">2</text>
<text x="118" y="65.8">1</text>
<text x="148.5" y="60.7">4</text>
<text x="175.2" y="60.7">4</text>
<text x="35.5" y="70.9">1</text>
<text x="62.2" y="70.9">1</text>
<text x="118" y="68.3">2</text>
<text x="118" y="70.9">3</text>
<text x="35.5" y="73.4">2</text>
<text x="62.2" y="73.4">2</text>
<text x="118" y="73.4">4</text>
<text x="205.7" y="75.9">1</text>
<text x="232.3" y="75.9">1</text>
<text x="118" y="83.6">1</text>
<text x="148.5" y="81">1</text>
<text x="148.5" y="83.6">2</text>
<text x="175.2" y="81">1</text>
<text x="175.2" y="83.6">2</text>
<text x="205.7" y="78.5">2</text>
<text x="205.7" y="81">3</text>
<text x="205.7" y="83.6">4</text>
<text x="232.3" y="78.5">2</text>
<text x="232.3" y="81">3</text>
<text x="232.3" y="83.6">4</text>
<text x="118" y="86.1">2</text>
<text x="118" y="88.6">3</text>
<text x="148.5" y="86.1">3</text>
<text x="148.5" y="88.6">4</text>
<text x="35.5" y="93.7">1</text>
<text x="62.2" y="93.7">1</text>
<text x="118" y="91.2">4</text>
<text x="35.5" y="96.3">2</text>
<text x="62.2" y="96.3">2</text>
<text x="118" y="101.3">1</text>
<text x="62.2" y="106.4">1</text>
<text x="118" y="103.9">2</text>
<text x="118" y="106.4">3</text>
<text x="205.7" y="103.9">1</text>
<text x="205.7" y="106.4">2</text>
<text x="232.3" y="103.9">1</text>
<text x="232.3" y="106.4">2</text>
<text x="62.2" y="109">2</text>
<text x="118" y="109">4</text>
<text x="148.5" y="111.5">1</text>
<text x="175.2" y="109">1</text>
<text x="118" y="119.1">1</text>
<text x="148.5" y="114">2</text>
<text x="175.2" y="116.6">1</text>
<text x="232.3" y="116.6">1</text>
<text x="232.3" y="119.1">2</text>
<text x="118" y="121.7">2</text>
<text x="118" y="124.2">3</text>
<text x="35.5" y="131.8">1</text>
<text x="62.2" y="129.3">1</text>
<text x="118" y="126.7">4</text>
<text x="35.5" y="134.4">2</text>
<text x="62.2" y="136.9">1</text>
<text x="148.5" y="136.9">1</text>
<text x="175.2" y="136.9">1</text>
<text x="148.5" y="139.4">2</text>
<text x="148.5" y="142">3</text>
<text x="175.2" y="139.4">2</text>
<text x="205.7" y="139.4">1</text>
<text x="205.7" y="142">2</text>
<text x="232.3" y="139.4">1</text>
<text x="232.3" y="142">2</text>
<text x="91.4" y="147.1">1</text>
<text x="91.4" y="149.6">2</text>
<text x="118" y="147.1">1</text>
<text x="118" y="149.6">2</text>
<text x="232.3" y="144.5">3</text>
<text x="232.3" y="147.1">4</text>
<text x="62.2" y="154.7">1</text>
<text x="91.4" y="152.1">3</text>
<text x="91.4" y="154.7">4</text>
<text x="118" y="152.1">3</text>
<text x="118" y="154.7">4</text>
<text x="35.5" y="157.2">1</text>
<text x="35.5" y="159.8">2</text>
<text x="62.2" y="162.3">1</text>
<text x="91.4" y="175">1</text>
<text x="91.4" y="177.5">2</text>
<text x="118" y="175">1</text>
<text x="118" y="177.5">2</text>
<text x="35.5" y="180.1">1</text>
<text x="35.5" y="182.6">2</text>
<text x="62.2" y="180.1">1</text>
<text x="62.2" y="182.6">2</text>
<text x="91.4" y="180.1">3</text>
<text x="91.4" y="182.6">4</text>
<text x="118" y="180.1">3</text>
<text x="118" y="182.6">4</text>
</g>
<g font-size="1.8" fill="#0f0f0f">
<text x="47" y="27.6">VDD</text>
<text x="47" y="25.1">GND</text>
<text x="160" y="25.1">GND</text>
<text x="160" y="27.6">VDD</text>
<text x="217.2" y="27.6">VDD</text>
<text x="217.2" y="25.1">GND</text>
<text x="217.2" y="30.1">SIG</text>
<text x="47" y="47.9">GND</text>
<text x="110.5" y="47.9">GND</text>
<text x="47" y="50.5">VDD</text>
<text x="110.5" y="53">CAN_H</text>
<text x="110.5" y="50.5">VDD</text>
<text x="160" y="53">GND</text>
<text x="217.2" y="53">GND</text>
<text x="110.5" y="55.5">CAN_L</text>
<text x="160" y="55.5">VDD</text>
<text x="160" y="58.1">CAN_H</text>
<text x="217.2" y="55.5">SIG</text>
<text x="160" y="60.6">CAN_L</text>
<text x="47" y="70.8">GND</text>
<text x="47" y="73.3">VDD</text>
<text x="217.2" y="77.1">GND</text>
<text x="160" y="83.5">VDD</text>
<text x="160" y="80.9">GND</text>
<text x="217.2" y="82.2">SIG</text>
<text x="217.2" y="79.7">VCC</text>
<text x="47" y="93.6">GND</text>
<text x="47" y="96.2">VDD</text>
<text x="217.2" y="103.8">GND</text>
<text x="217.2" y="106.3">VDD</text>
<text x="160" y="111.4">GND</text>
<text x="160" y="114">VDD</text>
<text x="47" y="131.7">GND</text>
<text x="47" y="134.3">VDD</text>
<text x="160" y="136.8">GND</text>
<text x="160" y="139.4">VDD</text>
<text x="224.8" y="141.9">VDD</text>
<text x="224.8" y="139.4">GND</text>
<text x="102.9" y="147">GND</text>
<text x="102.9" y="149.5">VDD</text>
<text x="102.9" y="154.6">CAN_L</text>
<text x="102.9" y="152.1">CAN_H</text>
<text x="47" y="157.1">GND</text>
<text x="47" y="159.7">VDD</text>
<text x="47" y="180">GND</text>
<text x="102.9" y="174.9">GND</text>
<text x="102.9" y="180">CAN_H</text>
<text x="102.9" y="177.5">VDD</text>
<text x="47" y="182.5">VDD</text>
<text x="102.9" y="182.5">CAN_L</text>
</g>
<g font-size="1.8" fill="#0000c2">
<text x="100.3" y="29.5" transform="rotate(-90 100.3 29.5)">--&gt;</text>
<text x="40.6" y="30.2">&lt;--</text>
<text x="46.5" y="30.2">20</text>
<text x="50.1" y="30.2">cm</text>
<text x="54.1" y="30.2">--&gt;</text>
<text x="100.3" y="33.5" transform="rotate(-90 100.3 33.5)">cm</text>
<text x="153.7" y="30.2">&lt;--</text>
<text x="159.6" y="30.2">40</text>
<text x="163.1" y="30.2">cm</text>
<text x="167.1" y="30.2">--&gt;</text>
<text x="210.8" y="32.8">&lt;--</text>
<text x="216.7" y="32.8">30</text>
<text x="220.3" y="32.8">cm</text>
<text x="224.3" y="32.8">--&gt;</text>
<text x="100.3" y="37" transform="rotate(-90 100.3 37)">10</text>
<text x="100.3" y="42.9" transform="rotate(-90 100.3 42.9)">&lt;--</text>
<text x="100.4" y="44.2">&lt;--</text>
<text x="106.3" y="44.2">15</text>
<text x="109.8" y="44.2">cm</text>
<text x="113.8" y="44.2">--&gt;</text>
<text x="40.6" y="53.1">&lt;--</text>
<text x="46.5" y="53.1">220</text>
<text x="51.3" y="53.1">cm</text>
<text x="55.3" y="53.1">--&gt;</text>
<text x="210.8" y="58.2">&lt;--</text>
<text x="216.7" y="58.2">40</text>
<text x="220.3" y="58.2">cm</text>
<text x="224.3" y="58.2">--&gt;</text>
<text x="153.7" y="63.3">&lt;--</text>
<text x="159.6" y="63.3">185</text>
<text x="164.4" y="63.3">cm</text>
<text x="168.3" y="63.3">--&gt;</text>
<text x="40.6" y="76">&lt;--</text>
<text x="46.5" y="76">180</text>
<text x="51.3" y="76">cm</text>
<text x="55.3" y="76">--&gt;</text>
<text x="153.7" y="86.1">&lt;--</text>
<text x="159.6" y="86.1">175</text>
<text x="164.4" y="86.1">cm</text>
<text x="168.3" y="86.1">--&gt;</text>
<text x="210.8" y="84.8">&lt;--</text>
<text x="216.7" y="84.8">30</text>
<text x="220.3" y="84.8">cm</text>
<text x="224.3" y="84.8">--&gt;</text>
<text x="43.2" y="98.8">&lt;--</text>
<text x="49.1" y="98.8">10</text>
<text x="52.7" y="98.8">cm</text>
<text x="56.6" y="98.8">--&gt;</text>
<text x="43.2" y="111.5">&lt;--</text>
<text x="49.1" y="111.5">30</text>
<text x="52.7" y="111.5">cm</text>
<text x="56.6" y="111.5">--&gt;</text>
<text x="213.4" y="109">&lt;--</text>
<text x="219.2" y="109">10</text>
<text x="222.8" y="109">cm</text>
<text x="226.8" y="109">--&gt;</text>
<text x="151.1" y="116.6">&lt;--</text>
<text x="157" y="116.6">155</text>
<text x="161.8" y="116.6">cm</text>
<text x="165.8" y="116.6">--&gt;</text>
<text x="213.4" y="121.7">&lt;--</text>
<text x="219.2" y="121.7">30</text>
<text x="222.8" y="121.7">cm</text>
<text x="226.8" y="121.7">--&gt;</text>
<text x="38.1" y="136.9">&lt;--</text>
<text x="44" y="136.9">10</text>
<text x="47.6" y="136.9">cm</text>
<text x="51.5" y="136.9">--&gt;</text>
<text x="153.7" y="142">&lt;--</text>
<text x="159.6" y="142">30</text>
<text x="163.1" y="142">cm</text>
<text x="167.1" y="142">--&gt;</text>
<text x="210.1" y="144.8">&lt;--</text>
<text x="216" y="144.8">15</text>
<text x="219.6" y="144.8">cm</text>
<text x="223.5" y="144.8">--&gt;</text>
<text x="96.5" y="157.2">&lt;--</text>
<text x="102.4" y="157.2">60</text>
<text x="106" y="157.2">cm</text>
<text x="110" y="157.2">--&gt;</text>
<text x="38.1" y="162.3">&lt;--</text>
<text x="44" y="162.3">10</text>
<text x="47.6" y="162.3">cm</text>
<text x="51.5" y="162.3">--&gt;</text>
<text x="40.6" y="185.2">&lt;--</text>
<text x="46.5" y="185.2">90</text>
<text x="50.1" y="185.2">cm</text>
<text x="54.1" y="185.2">--&gt;</text>
<text x="96.5" y="185.2">&lt;--</text>
<text x="102.4" y="185.2">90</text>
<text x="106" y="185.2">cm</text>
<text x="110" y="185.2">--&gt;</text>
</g>
<g font-size="1.8" fill="#006464">
<text x="27.5" y="33.9">Hy-Lok</text>
<text x="31" y="31.3">CN2</text>
<text x="35.8" y="33.9">(F)</text>
<text x="59.7" y="33.9">Hy-Lok</text>
<text x="63.5" y="31.3">CN3</text>
<text x="67.9" y="33.9">(M)</text>
<text x="83.1" y="33.9">Mini</text>
<text x="86.3" y="31.3">CN15</text>
<text x="88.1" y="33.9">Fit</text>
<text x="91.7" y="33.9">(M)</text>
<text x="172.7" y="33.9">Mini</text>
<text x="176.5" y="31.3">CN47</text>
<text x="177.7" y="33.9">Fit</text>
<text x="181.3" y="33.9">(F)</text>
<text x="141.2" y="39">Mini</text>
<text x="143.4" y="36.4">CN23</text>
<text x="146.2" y="39">Fit</text>
<text x="149.8" y="39">(F)</text>
<text x="197.1" y="39">Micro</text>
<text x="200.5" y="36.4">CN40</text>
<text x="203.4" y="39">Fit</text>
<text x="207" y="39">(F)</text>
<text x="229.9" y="39">Micro</text>
<text x="233.7" y="36.4">CN56</text>
<text x="236.1" y="39">Fit</text>
<text x="239.7" y="39">(F)</text>
<text x="27.3" y="56.7">Hy-Lok</text>
<text x="31" y="54.2">CN4</text>
<text x="35.6" y="56.7">(M)</text>
<text x="59.7" y="56.7">Hy-Lok</text>
<text x="63.5" y="54.2">CN5</text>
<text x="67.9" y="56.7">(M)</text>
<text x="119.4" y="59.3">CN16</text>
<text x="200.6" y="59.3">CN45</text>
<text x="233.7" y="59.3">CN51</text>
<text x="115.6" y="61.8">Mini</text>
<text x="120.6" y="61.8">Fit</text>
<text x="124.2" y="61.8">(M)</text>
<text x="143.4" y="64.4">CN24</text>
<text x="176.5" y="64.4">CN32</text>
<text x="197" y="61.8">Micro</text>
<text x="203.2" y="61.8">Fit</text>
<text x="206.8" y="61.8">(F)</text>
<text x="229.9" y="61.8">Micro</text>
<text x="236.1" y="61.8">Fit</text>
<text x="239.7" y="61.8">(F)</text>
<text x="141.2" y="66.9">Mini</text>
<text x="146.2" y="66.9">Fit</text>
<text x="149.8" y="66.9">(F)</text>
<text x="172.7" y="66.9">Mini</text>
<text x="177.7" y="66.9">Fit</text>
<text x="181.3" y="66.9">(F)</text>
<text x="31" y="77.1">CN6</text>
<text x="63.5" y="77.1">CN7</text>
<text x="119.4" y="77.1">CN17</text>
<text x="27.3" y="79.6">Hy-Lok</text>
<text x="35.6" y="79.6">(M)</text>
<text x="59.7" y="79.6">Hy-Lok</text>
<text x="67.9" y="79.6">(M)</text>
<text x="115.6" y="79.6">Mini</text>
<text x="120.6" y="79.6">Fit</text>
<text x="124.2" y="79.6">(M)</text>
<text x="172.7" y="89.8">Mini</text>
<text x="176.5" y="87.2">CN26</text>
<text x="177.7" y="89.8">Fit</text>
<text x="181.3" y="89.8">(F)</text>
<text x="197.1" y="89.8">Micro</text>
<text x="200.5" y="87.2">CN43</text>
<text x="203.4" y="89.8">Fit</text>
<text x="207" y="89.8">(F)</text>
<text x="231.1" y="89.8">MODU (F)</text>
<text x="233.7" y="87.2">CN52</text>
<text x="119.4" y="94.8">CN18</text>
<text x="141.2" y="94.8">Mini</text>
<text x="143.4" y="92.3">CN25</text>
<text x="146.2" y="94.8">Fit</text>
<text x="149.8" y="94.8">(F)</text>
<text x="31" y="99.9">CN8</text>
<text x="63.5" y="99.9">CN14</text>
<text x="115.6" y="97.4">Mini</text>
<text x="120.6" y="97.4">Fit</text>
<text x="124.2" y="97.4">(M)</text>
<text x="27.5" y="102.5">Hy-Lok</text>
<text x="35.8" y="102.5">(F)</text>
<text x="59.7" y="102.5">Mini</text>
<text x="64.7" y="102.5">Fit</text>
<text x="68.3" y="102.5">(F)</text>
<text x="63.5" y="112.6">CN9</text>
<text x="119.4" y="112.6">CN19</text>
<text x="171.5" y="112.6">Spade</text>
<text x="178.4" y="112.6">(6.3mm)</text>
<text x="181.6" y="110.1">T5</text>
<text x="197.7" y="112.6">Hy-Lok</text>
<text x="200.6" y="110.1">CN57</text>
<text x="205.9" y="112.6">(F)</text>
<text x="229.9" y="112.6">Mini</text>
<text x="233.7" y="110.1">CN59</text>
<text x="234.9" y="112.6">Fit</text>
<text x="238.5" y="112.6">(F)</text>
<text x="59.7" y="115.2">Hy-Lok</text>
<text x="67.9" y="115.2">(M)</text>
<text x="115.6" y="115.2">Mini</text>
<text x="120.6" y="115.2">Fit</text>
<text x="124.2" y="115.2">(M)</text>
<text x="143.4" y="117.7">CN29</text>
<text x="181.6" y="117.7">T6</text>
<text x="141.2" y="120.2">Mini</text>
<text x="146.2" y="120.2">Fit</text>
<text x="149.8" y="120.2">(F)</text>
<text x="171.5" y="120.2">Spade</text>
<text x="178.4" y="120.2">(6.3mm)</text>
<text x="229.9" y="125.3">Hy-Lok</text>
<text x="233.7" y="122.8">CN58</text>
<text x="238.1" y="125.3">(M)</text>
<text x="68.6" y="130.4">T1</text>
<text x="119.4" y="130.4">CN20</text>
<text x="58.4" y="132.9">Spade</text>
<text x="65.3" y="132.9">(8mm)</text>
<text x="115.6" y="132.9">Mini</text>
<text x="120.6" y="132.9">Fit</text>
<text x="124.2" y="132.9">(M)</text>
<text x="27.5" y="140.6">Hy-Lok</text>
<text x="30.4" y="138">CN10</text>
<text x="35.8" y="140.6">(F)</text>
<text x="58.4" y="140.6">Spade</text>
<text x="65.3" y="140.6">(8mm)</text>
<text x="68.6" y="138">T2</text>
<text x="176.5" y="143.1">CN54</text>
<text x="141" y="148.2">Hy-Lok</text>
<text x="143.4" y="145.6">CN38</text>
<text x="149.2" y="148.2">(M)</text>
<text x="172.7" y="145.6">Hy-Lok</text>
<text x="181" y="145.6">(M)</text>
<text x="197.4" y="148.2">Mini</text>
<text x="200.6" y="145.6">CN60</text>
<text x="202.4" y="148.2">Fit</text>
<text x="206" y="148.2">(M)</text>
<text x="68.6" y="155.8">T3</text>
<text x="229.9" y="153.3">Mini</text>
<text x="233.7" y="150.7">CN61</text>
<text x="234.9" y="153.3">Fit</text>
<text x="238.5" y="153.3">(M)</text>
<text x="58.4" y="158.3">Spade</text>
<text x="65.3" y="158.3">(8mm)</text>
<text x="84.1" y="160.9">Mini</text>
<text x="86.2" y="158.3">CN21</text>
<text x="89.1" y="160.9">Fit</text>
<text x="92.7" y="160.9">(F)</text>
<text x="115.6" y="160.9">Mini</text>
<text x="119.4" y="158.3">CN31</text>
<text x="120.6" y="160.9">Fit</text>
<text x="124.2" y="160.9">(F)</text>
<text x="27.3" y="166">Hy-Lok</text>
<text x="30.4" y="163.4">CN11</text>
<text x="35.6" y="166">(M)</text>
<text x="58.4" y="166">Spade</text>
<text x="65.3" y="166">(8mm)</text>
<text x="68.6" y="163.4">T4</text>
<text x="27.5" y="188.8">Hy-Lok</text>
<text x="30.4" y="186.3">CN12</text>
<text x="35.8" y="188.8">(F)</text>
<text x="59.7" y="188.8">Hy-Lok</text>
<text x="63.5" y="186.3">CN35</text>
<text x="67.9" y="188.8">(M)</text>
<text x="84.1" y="188.8">Mini</text>
<text x="86.2" y="186.3">CN22</text>
<text x="89.1" y="188.8">Fit</text>
<text x="92.7" y="188.8">(F)</text>
<text x="115.6" y="188.8">Mini</text>
<text x="119.4" y="186.3">CN37</text>
<text x="120.6" y="188.8">Fit</text>
<text x="124.2" y="188.8">(F)</text>
</g>
</svg>
